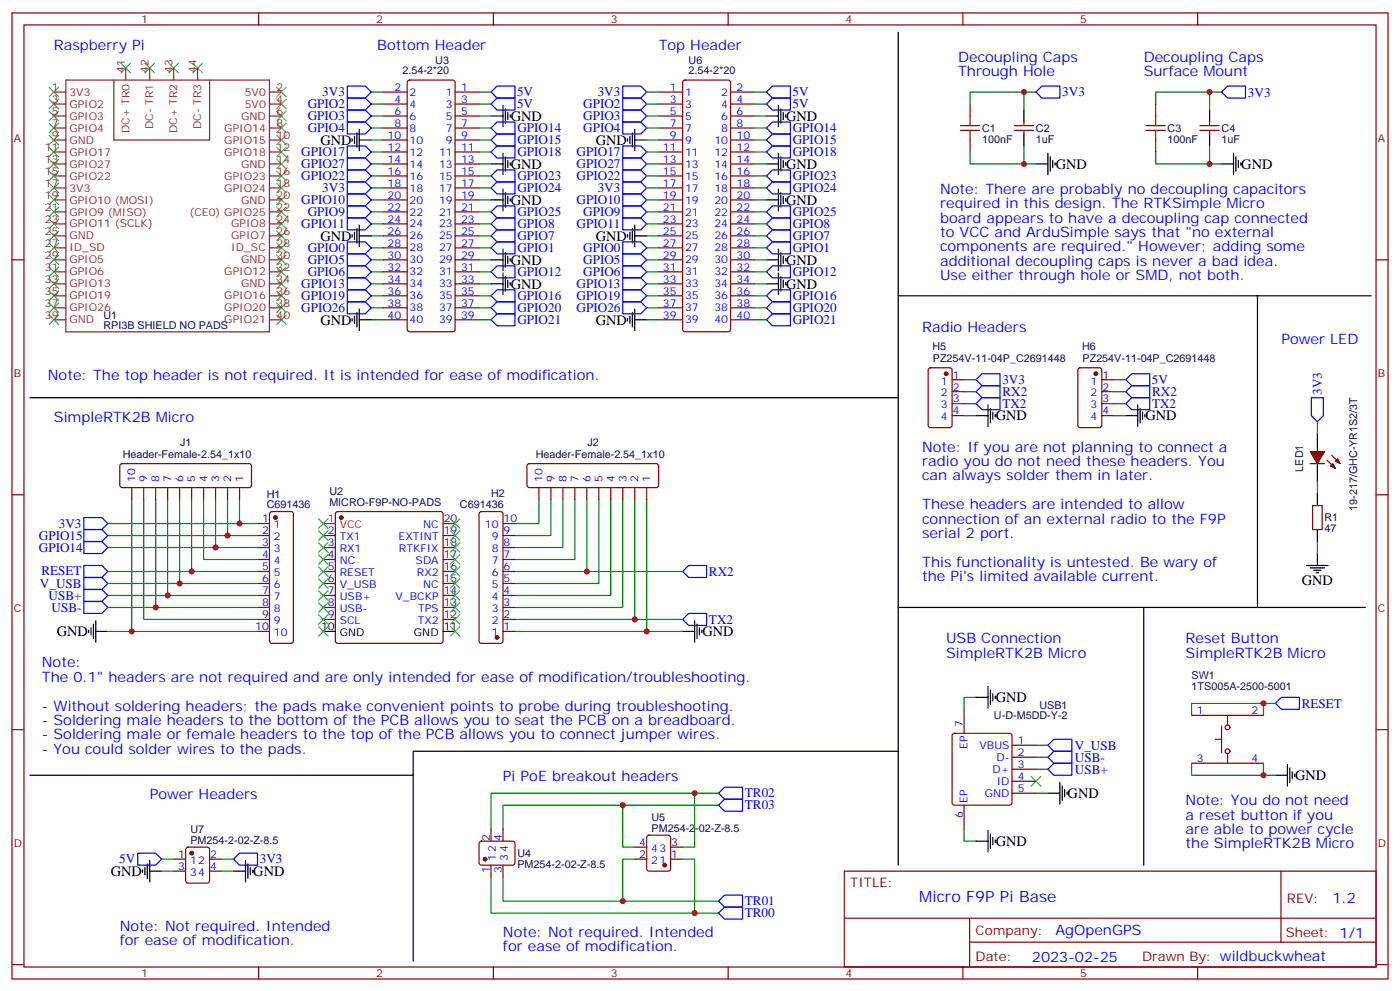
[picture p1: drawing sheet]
<svg xmlns="http://www.w3.org/2000/svg" width="412mm" height="292mm" viewBox="0 0 412 292" stroke-linecap="round" stroke-linejoin="round" font-family="sans-serif">
<g fill="none" stroke="#870000" stroke-width=".35">
<path d="M3.5 3.8h405.4v284.3h-405.4zM7.1 7.3h398.2v277.3h-398.2zM76.2 3.8v3.5M145.3 3.8v3.5M214.5 3.8v3.5M283.6 3.8v3.5M352.8 3.8v3.5M112.9 37.7h7M112.9 34.1h7M112.9 30.6h7M112.9 27.1h7M120.2 23.8l.4-.2h12.7l.5 .2 .3 .5v72.6l-.3 .5-.5 .2h-12.7l-.4-.2-.3-.5v-72.6z"/>
<path d="M134.1 37.7h7M134.1 34.1h7M134.1 30.6h7M134.1 27.1h7M194 37.7h7.1M194 34.1h7.1M194 30.6h7.1M194 27.1h7.1M201.3 23.8l.5-.2h12.7l.5 .2 .2 .5v72.6l-.2 .5-.5 .2h-12.7l-.5-.2-.2-.5v-72.6zM215.2 37.7h7M215.2 34.1h7M215.2 30.6h7"/>
<path d="M215.2 27.1h7M285.8 30.6v3.5M298.8 38.4h5.6M298.8 37h5.6M301.6 35.9v1.1M301.6 38.4v1M340.4 30.6v3.5M353.5 38.4h5.6M353.5 37h5.6M356.3 35.9v1.1M356.3 38.4v1M112.9 58.8h7"/>
<path d="M112.9 55.3h7M112.9 51.8h7M112.9 48.3h7M112.9 44.7h7M112.9 41.2h7M134.1 58.8h7M134.1 55.3h7M134.1 51.8h7M134.1 48.3h7M134.1 44.7h7M134.1 41.2h7M194 58.8h7.1"/>
<path d="M194 55.3h7.1M194 51.8h7.1M194 48.3h7.1M194 44.7h7.1M194 41.2h7.1M215.2 58.8h7M215.2 55.3h7M215.2 51.8h7M215.2 48.3h7M215.2 44.7h7M215.2 41.2h7M285.8 41.2v3.5"/>
<path d="M340.4 41.2v3.5M3.5 76.5h3.6M112.9 76.5h7M112.9 73h7M112.9 69.4h7M112.9 65.9h7M112.9 62.4h7M134.1 76.5h7M134.1 73h7M134.1 69.4h7M134.1 65.9h7M134.1 62.4h7"/>
<path d="M194 76.5h7.1M194 73h7.1M194 69.4h7.1M194 65.9h7.1M194 62.4h7.1M215.2 76.5h7M215.2 73h7M215.2 69.4h7M215.2 65.9h7M215.2 62.4h7M405.3 76.5h3.6M112.9 94.1h7"/>
<path d="M112.9 90.6h7M112.9 87.1h7M112.9 83.5h7M112.9 80h7M134.1 94.1h7M134.1 90.6h7M134.1 87.1h7M134.1 83.5h7M134.1 80h7M194 94.1h7.1M194 90.6h7.1M194 87.1h7.1"/>
<path d="M194 83.5h7.1M194 80h7.1M215.2 94.1h7M215.2 90.6h7M215.2 87.1h7M215.2 83.5h7M215.2 80h7M273.6 108.4l.5-.2h5.7l.6 .5 .1 16.5-.5 .6-5.9 .1-.6-.5-.1-16.5zM280.5 111.8h3.5M280.5 115.3h3.5M280.5 118.8h3.5M317.7 108.4l.5-.2h5.6l.7 .5 .1 16.5-.5 .6-5.9 .1-.6-.5-.1-16.5z"/>
<path d="M324.6 111.8h3.5M324.6 115.3h3.5M324.6 118.8h3.5M35.5 136.7l.5-.2h37.4l.5 .2 .2 .5v5.6l-.3 .5-.4 .2h-37.4l-.5-.2-.2-.5v-5.6zM155.5 136.7l.4-.2h37.4l.5 .2 .2 .5v5.6l-.2 .5-.5 .2h-37.4l-.5-.2-.2-.5v-5.6zM280.5 122.3h3.5M324.6 122.3h3.5M385.9 136.5h4.3M390.9 135.4l2.4 2.5M392.3 134l2.5 2.5M3.5 145.6h3.6M38.8 143.5v3.5"/>
<path d="M42.3 143.5v3.5M45.9 143.5v3.5M49.4 143.5v3.5M52.9 143.5v3.5M56.4 143.5v3.5M60 143.5v3.5M63.5 143.5v3.5M67 143.5v3.5M70.6 143.5v3.5M75.8 157.6h3.6M75.8 154.1h3.6M79.6 150.8l.5-.2h5.6l.5 .2 .2 .5v37.4l-.2 .5-.5 .2h-5.6l-.5-.3-.2-.4v-37.4z"/>
<path d="M95.2 157.6h3.6M99 150.8l.5-.2h30.3l.5 .2 .2 .5v37.4l-.2 .5-.5 .2h-30.3l-.5-.3-.2-.4v-37.4zM130.5 157.6h3.6M130.5 154.1h3.6M141.3 150.8l.5-.2h5.7l.5 .2 .2 .5v37.4l-.3 .5-.4 .2h-5.7l-.5-.3-.2-.4v-37.4zM148.2 157.6h3.5M148.2 154.1h3.5M158.7 143.5v3.5M162.3 143.5v3.5M165.8 143.5v3.5M169.3 143.5v3.5M172.9 143.5v3.5"/>
<path d="M176.4 143.5v3.5M179.9 143.5v3.5M183.4 143.5v3.5M187 143.5v3.5M190.5 143.5v3.5M386.6 148.8h2.9v7.1h-2.9zM405.3 145.6h3.6M75.8 161.1h3.6M75.8 164.7h3.6M75.8 168.2h3.6M75.8 171.7h3.6M75.8 175.3h3.6"/>
<path d="M75.8 178.8h3.6M95.2 161.1h3.6M95.2 164.7h3.6M95.2 168.2h3.6M95.2 171.7h3.6M95.2 175.3h3.6M95.2 178.8h3.6M130.5 161.1h3.6M130.5 164.7h3.6M130.5 168.2h3.6M130.5 171.7h3.6M130.5 175.3h3.6"/>
<path d="M130.5 178.8h3.6M148.2 161.1h3.5M148.2 164.7h3.5M148.2 168.2h3.5M148.2 171.7h3.5M148.2 175.3h3.5M148.2 178.8h3.5M75.8 182.3h3.6M75.8 185.8h3.6M95.2 182.3h3.6M130.5 182.3h3.6M148.2 182.3h3.5"/>
<path d="M148.2 185.8h3.5M3.5 214.8h3.6M280.7 216l.5-.2h16.2l.5 .2 .2 .5v19.8l-.2 .5-.5 .2h-16.2l-.5-.2-.2-.5v-19.8zM284 208.8v7M298.1 219.4h7.1M351 210.5h21.2M358.1 217.6h1.7M359.8 213.7v7.8M361.6 210.5v2.9M405.3 214.8h3.6M284 237v7.1M298.1 222.9h7.1"/>
<path d="M298.1 226.4h7.1M298.1 229.9h7.1M298.1 233.5h7.1M351 224.6h21.2M361.6 221.8v2.8M51.2 252.9h3.5M51.2 256.4h3.5M54.9 249.5l.5-.2h5.6l.7 .5v9.4l-.4 .7h-5.9l-.7-.4v-9.5zM61.7 252.9h3.6M61.7 256.4h3.6M141.3 247.8l.5-.2h9.5l.4 .7-.1 5.9-.6 .4h-9.5l-.4-.7v-5.6zM144.6 244.1v3.5"/>
<path d="M144.6 254.6v3.6M148.2 244.1v3.5M148.2 254.6v3.6M187 252.9h3.5M187 249.3h3.5M190.7 246l.5-.2h5.6l.7 .4 .1 9.5-.5 .6-5.9 .1-.6-.5-.1-9.4zM197.6 252.9h3.5M197.6 249.3h3.5M248.7 256.4h156.6v28.2h-156.6zM377.3 256.4v20.9M248.7 270.2h156.5M285.6 277.3h119.6"/>
<path d="M285.6 270.2v14.2M3.5 283.9h3.6M76.2 284.6v3.5M145.3 284.6v3.5M214.5 284.6v3.5M283.6 284.6v3.5M352.8 284.6v3.5M405.3 283.9h3.6"/>
<circle cx="361.6" cy="214.1" r=".71"/>
<circle cx="361.6" cy="221.1" r=".71"/>
</g>
<g fill="none" stroke="#3c3" stroke-width=".35">
<path d="M35.6 18.6l2.9 2.8M38.5 18.6l-2.9 2.8M42.7 18.6l2.8 2.8M45.5 18.6l-2.8 2.8M49.7 18.6l2.9 2.8M52.6 18.6l-2.9 2.8M56.8 18.6l2.8 2.8M59.6 18.6l-2.8 2.8M14.5 25.7l2.8 2.8M14.5 29.2l2.8 2.8M14.5 32.7l2.8 2.9M14.5 36.3l2.8 2.8"/>
<path d="M14.5 39.8l2.8 2.8M17.3 25.7l-2.8 2.8M17.3 29.2l-2.8 2.8M17.3 32.7l-2.8 2.9M17.3 36.3l-2.8 2.8M17.3 39.8l-2.8 2.8M81.5 39.8l2.8 2.8M81.5 36.3l2.8 2.8M81.5 32.7l2.8 2.9M81.5 29.2l2.8 2.8M81.5 25.7l2.8 2.8M84.3 25.7l-2.8 2.8"/>
<path d="M84.3 39.8l-2.8 2.8M84.3 36.3l-2.8 2.8M84.3 32.7l-2.8 2.9M84.3 29.2l-2.8 2.8M14.5 43.3l2.8 2.8M14.5 46.8l2.8 2.9M14.5 50.4l2.8 2.8M14.5 53.9l2.8 2.8M14.5 57.4l2.8 2.9M17.3 43.3l-2.8 2.8M17.3 46.8l-2.8 2.9M17.3 50.4l-2.8 2.8"/>
<path d="M17.3 53.9l-2.8 2.8M17.3 57.4l-2.8 2.9M81.5 57.4l2.8 2.9M81.5 53.9l2.8 2.8M81.5 50.4l2.8 2.8M81.5 46.8l2.8 2.9M81.5 43.3l2.8 2.8M84.3 57.4l-2.8 2.9M84.3 53.9l-2.8 2.8M84.3 50.4l-2.8 2.8M84.3 46.8l-2.8 2.9M84.3 43.3l-2.8 2.8"/>
<path d="M14.5 61l2.8 2.8M14.5 64.5l2.8 2.8M14.5 68l2.8 2.8M14.5 71.5l2.8 2.9M14.5 75.1l2.8 2.8M14.5 78.6l2.8 2.8M17.3 61l-2.8 2.8M17.3 64.5l-2.8 2.8M17.3 68l-2.8 2.8M17.3 71.5l-2.8 2.9M17.3 75.1l-2.8 2.8M17.3 78.6l-2.8 2.8"/>
<path d="M81.5 78.6l2.8 2.8M81.5 75.1l2.8 2.8M81.5 71.5l2.8 2.9M81.5 68l2.8 2.8M81.5 64.5l2.8 2.8M81.5 61l2.8 2.8M84.3 78.6l-2.8 2.8M84.3 75.1l-2.8 2.8M84.3 71.5l-2.8 2.9M84.3 68l-2.8 2.8M84.3 64.5l-2.8 2.8M84.3 61l-2.8 2.8"/>
<path d="M14.5 82.1l2.8 2.8M14.5 85.7l2.8 2.8M14.5 89.2l2.8 2.8M14.5 92.7l2.8 2.8M17.3 82.1l-2.8 2.8M17.3 85.7l-2.8 2.8M17.3 89.2l-2.8 2.8M17.3 92.7l-2.8 2.8M81.5 92.7l2.8 2.8M81.5 89.2l2.8 2.8M81.5 85.7l2.8 2.8M81.5 82.1l2.8 2.8"/>
<path d="M84.3 92.7l-2.8 2.8M84.3 89.2l-2.8 2.8M84.3 85.7l-2.8 2.8M84.3 82.1l-2.8 2.8M93.8 152.7l2.9 2.8M93.8 156.2l2.9 2.8M93.8 159.7l2.9 2.9M96.7 152.7l-2.9 2.8M96.7 156.2l-2.9 2.8M96.7 159.7l-2.9 2.9M132.6 159.7l2.9 2.9M132.6 156.2l2.9 2.8"/>
<path d="M132.6 152.7l2.9 2.8M135.5 159.7l-2.9 2.9M135.5 156.2l-2.9 2.8M135.5 152.7l-2.9 2.8M93.8 163.3l2.9 2.8M93.8 166.8l2.9 2.8M93.8 170.3l2.9 2.8M93.8 173.8l2.9 2.9M93.8 177.4l2.9 2.8M96.7 163.3l-2.9 2.8M96.7 166.8l-2.9 2.8M96.7 170.3l-2.9 2.8"/>
<path d="M96.7 173.8l-2.9 2.9M96.7 177.4l-2.9 2.8M132.6 177.4l2.9 2.8M132.6 173.8l2.9 2.9M132.6 170.3l2.9 2.8M132.6 166.8l2.9 2.8M132.6 163.3l2.9 2.8M135.5 177.4l-2.9 2.8M135.5 173.8l-2.9 2.9M135.5 170.3l-2.9 2.8M135.5 166.8l-2.9 2.8M135.5 163.3l-2.9 2.8"/>
<path d="M93.8 180.9l2.9 2.8M93.8 184.4l2.9 2.9M96.7 180.9l-2.9 2.8M96.7 184.4l-2.9 2.9M132.6 184.4l2.9 2.9M132.6 180.9l2.9 2.8M135.5 184.4l-2.9 2.9M135.5 180.9l-2.9 2.8M303.7 228.5l2.9 2.9M306.6 228.5l-2.9 2.9"/>
</g>
<g fill="#870000" stroke="#870000" stroke-width=".35">
<path d="M385.9 132.9h4.3l-2.1 3.6z"/>
<path d="M391.9 137.2l.7-.7 .7 1.4z"/>
<path d="M393.3 135.7l.8-.7 .7 1.5z"/>
<circle cx="100.5" cy="152.3" r=".53"/>
<circle cx="81.1" cy="152.3" r=".53"/>
<circle cx="146.4" cy="187.6" r=".53"/>
<circle cx="278.7" cy="110" r=".53"/>
<circle cx="322.8" cy="110" r=".53"/>
<circle cx="142.9" cy="252.9" r=".53"/>
<circle cx="195.8" cy="254.6" r=".53"/>
<circle cx="56.4" cy="251.1" r=".53"/>
</g>
<path d="M95.2 154.1h3.6" fill="none" stroke="#f00" stroke-width=".35"/>
<g fill="none" stroke="#000" stroke-width=".35">
<path d="M264.6 9.5v245.1M105.1 39.1v4.2M105.8 38v6.4M144.6 34.1h3.6M148.2 31v6.3M148.9 32v4.3M149.6 33.1v2.1M150.3 33.8v.7M186.3 39.1v4.2M187 38v6.4M225.8 34.1h3.5M229.3 31v6.3"/>
<path d="M230 32v4.3M230.7 33.1v2.1M231.4 33.8v.7M301.6 32.4v3.5M301.6 39.4v3.6M356.3 32.4v3.5M356.3 39.4v3.6M103.7 40.9v.7M104.4 40.1v2.2M105.8 41.2h3.6M144.6 48.3h3.6M144.6 58.8h3.6"/>
<path d="M148.2 45.1v6.3M148.2 55.7v6.3M148.9 46.1v4.3M148.9 56.7v4.3M149.6 47.2v2.1M149.6 57.8v2.1M150.3 47.9v.7M150.3 58.5v.7M184.9 40.9v.7M185.6 40.1v2.2M187 41.2h3.5M225.8 48.3h3.5"/>
<path d="M225.8 58.8h3.5M229.3 45.1v6.3M229.3 55.7v6.3M230 46.1v4.3M230 56.7v4.3M230.7 47.2v2.1M230.7 57.8v2.1M231.4 47.9v.7M231.4 58.5v.7M305.2 48.3h3.5M308.7 45.1v6.3M309.4 46.1v4.3"/>
<path d="M310.1 47.2v2.1M310.8 47.9v.7M359.8 48.3h3.6M363.4 45.1v6.3M364.1 46.1v4.3M364.8 47.2v2.1M365.5 47.9v.7M103.7 69.1v.7M104.4 68.4v2.1M105.1 67.3v4.2M105.8 69.4h3.6M105.8 66.3v6.3"/>
<path d="M144.6 76.5h3.6M148.2 73.3v6.4M148.9 74.4v4.2M149.6 75.4v2.1M150.3 76.1v.7M184.9 69.1v.7M185.6 68.4v2.1M186.3 67.3v4.2M187 66.3v6.3M187 69.4h3.5M225.8 76.5h3.5M229.3 73.3v6.4"/>
<path d="M230 74.4v4.2M230.7 75.4v2.1M231.4 76.1v.7M103.7 93.8v.7M104.4 93.1v2.1M105.1 92v4.2M105.8 94.1h3.6M105.8 90.9v6.4M144.6 83.5h3.6M148.2 80.4v6.3M148.9 81.4v4.3M149.6 82.5v2.1"/>
<path d="M150.3 83.2v.7M184.9 93.8v.7M185.6 93.1v2.1M186.3 92v4.2M187 94.1h3.5M187 90.9v6.4M225.8 83.5h3.5M229.3 80.4v6.3M230 81.4v4.3M230.7 82.5v2.1M231.4 83.2v.7M264.6 87.1h139.3"/>
<path d="M370.4 87.1v91.7M8.8 117.1h255.8M291 119.2v6.3M335.1 119.2v6.3M287.5 122.3h3.5M291.7 120.2v4.3M292.5 121.3v2.1M293.2 122v.7M331.6 122.3h3.5M335.8 120.2v4.3M336.5 121.3v2.1M337.3 122v.7"/>
<path d="M388.1 127.6v5.3M388.1 136.5v5.2M388.1 145.3v3.5M388.1 155.9v3.5M264.6 178.8h137.6M336.9 178.8v75.8M384.9 166.4h6.3M385.9 167.1h4.3M387 167.9h2.1M387.7 168.6h.7M388.1 162.9v3.5M26.1 185.5v.7"/>
<path d="M26.8 184.8v2.1M27.5 183.7v4.3M28.2 185.8h3.5M28.2 182.7v6.3M95.2 185.8h3.6M130.5 185.8h3.6M201.1 185.8h3.5M204.6 182.7v6.3M205.3 183.7v4.3M206 184.8v2.1M206.7 185.5v.7M287.5 205.2h3.5"/>
<path d="M291 202.1v6.3M291.7 203.1v4.3M292.5 204.2v2.1M293.2 204.9v.7M121.7 228.2v54.7M264.6 221.1h-142.9v7.1h-112.9M308.7 233.5h3.5M312.2 230.3v6.3M312.9 231.4v4.2M313.6 232.4v2.1M314.3 233.1v.7M375.7 228.2h3.5"/>
<path d="M379.2 225v6.4M379.9 226.1v4.2M380.6 227.1v2.1M381.4 227.8v.7M42 256v.8M42.7 255.3v2.2M43.4 254.3v4.2M44.1 256.4h3.5M44.1 253.2v6.4M68.8 256.4h3.5M72.3 253.2v6.4M73 254.3v4.2"/>
<path d="M73.7 255.3v2.2M74.4 256v.8M287.5 247.6h3.5M291 244.4v6.4M291.7 245.5v4.2M292.5 246.5v2.1M293.2 247.2v.7"/>
</g>
<path d="M282.9 38.4h5.7M282.9 37h5.7M285.8 34.1v2.9M285.8 38.4v2.8M337.6 38.4h5.7M337.6 37h5.7M340.4 34.1v2.9M340.4 38.4v2.8" fill="none" stroke="#a10000" stroke-width=".35"/>
<g fill="none" stroke="#00f" stroke-width=".35">
<path d="M102.3 35.9h5.3l1.8 1.8-1.8 1.7h-5.3zM102.3 32.4h5.3l1.8 1.7-1.8 1.8h-5.3zM102.3 28.9h5.3l1.8 1.7-1.8 1.8h-5.3zM102.3 25.3h5.3l1.8 1.8-1.8 1.8h-5.3zM144.6 27.1l1.8-1.8h5.3v3.6h-5.3zM144.6 30.6l1.8-1.7h5.3v3.5h-5.3zM144.6 37.7l1.8-1.8h5.3v3.5h-5.3zM183.4 25.3h5.3l1.8 1.8-1.8 1.8h-5.3zM183.4 28.9h5.3l1.8 1.7-1.8 1.8h-5.3zM183.4 32.4h5.3l1.8 1.7-1.8 1.8h-5.3zM183.4 35.9h5.3l1.8 1.8-1.8 1.7h-5.3zM225.8 37.7l1.7-1.8h5.3v3.5h-5.3z"/>
<path d="M225.8 30.6l1.7-1.7h5.3v3.5h-5.3zM225.8 27.1l1.7-1.8h5.3v3.6h-5.3zM305.2 27.1l1.7-1.8h5.3v3.6h-5.3zM359.8 27.1l1.8-1.8h5.3v3.6h-5.3zM102.3 57.1h5.3l1.8 1.7-1.8 1.8h-5.3zM102.3 50h5.3l1.8 1.8-1.8 1.8h-5.3zM102.3 46.5h5.3l1.8 1.8-1.8 1.7h-5.3zM102.3 43h5.3l1.8 1.7-1.8 1.8h-5.3zM102.3 53.6h5.3l1.8 1.7-1.8 1.8h-5.3zM144.6 55.3l1.8-1.7h5.3v3.5h-5.3zM144.6 51.8l1.8-1.8h5.3v3.6h-5.3zM144.6 44.7l1.8-1.7h5.3v3.5h-5.3z"/>
<path d="M144.6 41.2l1.8-1.8h5.3v3.6h-5.3zM183.4 53.6h5.3l1.8 1.7-1.8 1.8h-5.3zM183.4 43h5.3l1.8 1.7-1.8 1.8h-5.3zM183.4 46.5h5.3l1.8 1.8-1.8 1.7h-5.3zM183.4 50h5.3l1.8 1.8-1.8 1.8h-5.3zM183.4 57.1h5.3l1.8 1.7-1.8 1.8h-5.3zM225.8 41.2l1.7-1.8h5.3v3.6h-5.3zM225.8 44.7l1.7-1.7h5.3v3.5h-5.3zM225.8 51.8l1.7-1.8h5.3v3.6h-5.3zM225.8 55.3l1.7-1.7h5.3v3.5h-5.3zM102.3 78.2h5.3l1.8 1.8-1.8 1.8h-5.3zM102.3 74.7h5.3l1.8 1.8-1.8 1.7h-5.3z"/>
<path d="M102.3 71.2h5.3l1.8 1.8-1.8 1.7h-5.3zM102.3 64.1h5.3l1.8 1.8-1.8 1.8h-5.3zM102.3 60.6h5.3l1.8 1.8-1.8 1.7h-5.3zM144.6 73l1.8-1.8h5.3v3.5h-5.3zM144.6 69.4l1.8-1.7h5.3v3.5h-5.3zM144.6 65.9l1.8-1.8h5.3v3.6h-5.3zM144.6 62.4l1.8-1.8h5.3v3.5h-5.3zM183.4 60.6h5.3l1.8 1.8-1.8 1.7h-5.3zM183.4 64.1h5.3l1.8 1.8-1.8 1.8h-5.3zM183.4 71.2h5.3l1.8 1.8-1.8 1.7h-5.3zM183.4 74.7h5.3l1.8 1.8-1.8 1.7h-5.3zM183.4 78.2h5.3l1.8 1.8-1.8 1.8h-5.3z"/>
<path d="M225.8 62.4l1.7-1.8h5.3v3.5h-5.3zM225.8 65.9l1.7-1.8h5.3v3.6h-5.3zM225.8 69.4l1.7-1.7h5.3v3.5h-5.3zM225.8 73l1.7-1.8h5.3v3.5h-5.3zM102.3 88.8h5.3l1.8 1.8-1.8 1.8h-5.3zM102.3 85.3h5.3l1.8 1.8-1.8 1.7h-5.3zM102.3 81.8h5.3l1.8 1.7-1.8 1.8h-5.3zM144.6 94.1l1.8-1.7h5.3v3.5h-5.3zM144.6 90.6l1.8-1.8h5.3v3.6h-5.3zM144.6 87.1l1.8-1.8h5.3v3.5h-5.3zM144.6 80l1.8-1.8h5.3v3.6h-5.3zM183.4 81.8h5.3l1.8 1.7-1.8 1.8h-5.3z"/>
<path d="M183.4 85.3h5.3l1.8 1.8-1.8 1.7h-5.3zM183.4 88.8h5.3l1.8 1.8-1.8 1.8h-5.3zM225.8 80l1.7-1.8h5.3v3.6h-5.3zM225.8 87.1l1.7-1.8h5.3v3.5h-5.3zM225.8 90.6l1.7-1.8h5.3v3.6h-5.3zM225.8 94.1l1.7-1.7h5.3v3.5h-5.3zM287.5 115.3l1.8-1.8h5.3v3.6h-5.3zM287.5 118.8l1.8-1.7h5.3v3.5h-5.3zM287.5 111.8l1.8-1.8h5.3v3.5h-5.3zM331.6 111.8l1.8-1.8h5.3v3.5h-5.3zM333.4 113.5h5.3v3.6h-5.3l-1.8-1.8zM333.4 117.1h5.3v3.5h-5.3l-1.8-1.8z"/>
<path d="M386.3 117.1h3.5v5.2l-1.7 1.8-1.8-1.8zM24.7 152.3h5.3l1.7 1.8-1.7 1.8h-5.3zM24.7 159.4h5.3l1.7 1.7-1.7 1.8h-5.3zM24.7 155.9h5.3l1.7 1.7-1.7 1.8h-5.3zM24.7 166.4h5.3l1.7 1.8-1.7 1.8h-5.3zM24.7 170h5.3l1.7 1.7-1.7 1.8h-5.3zM24.7 173.5h5.3l1.7 1.8-1.7 1.7h-5.3zM24.7 177h5.3l1.7 1.8-1.7 1.8h-5.3zM201.1 168.2l1.7-1.8h5.3v3.6h-5.3zM201.1 182.3l1.7-1.7h5.3v3.5h-5.3zM308.7 219.4l1.7-1.8h5.3v3.5h-5.3zM377.5 205.2h5.3v3.6h-5.3l-1.8-1.8z"/>
<path d="M211.7 233.5l1.7-1.8h5.3v3.5h-5.3zM213.4 235.2h5.3v3.6h-5.3l-1.7-1.8zM308.7 222.9l1.7-1.8h5.3v3.5h-5.3zM310.4 224.6h5.3v3.6h-5.3l-1.7-1.8zM40.6 251.1h5.3l1.7 1.8-1.7 1.7h-5.3zM70.6 251.1h5.2v3.5h-5.2l-1.8-1.7zM211.7 265.2l1.7-1.7h5.3v3.5h-5.3zM213.4 267h5.3v3.5h-5.3l-1.7-1.8z"/>
</g>
<g fill="none" stroke="#008700" stroke-width=".35">
<path d="M109.4 27.1h3.5M109.4 37.7h3.5M109.4 34.1h3.5M109.4 30.6h3.5M141.1 27.1h3.5M141.1 37.7h3.5M141.1 34.1h3.5M141.1 30.6h3.5M190.5 27.1h3.5M190.5 37.7h3.5M190.5 34.1h3.5M190.5 30.6h3.5"/>
<path d="M222.2 27.1h3.6M222.2 37.7h3.6M222.2 34.1h3.6M222.2 30.6h3.6M285.8 30.6v-3.5h15.8v5.3M301.6 27.1h3.6M340.4 30.6v-3.5h15.9v5.3M356.3 27.1h3.5M109.4 48.3h3.5M109.4 58.8h3.5M109.4 55.3h3.5M109.4 51.8h3.5"/>
<path d="M109.4 44.7h3.5M109.4 41.2h3.5M141.1 48.3h3.5M141.1 58.8h3.5M141.1 55.3h3.5M141.1 51.8h3.5M141.1 44.7h3.5M141.1 41.2h3.5M190.5 48.3h3.5M190.5 58.8h3.5M190.5 55.3h3.5M190.5 51.8h3.5"/>
<path d="M190.5 44.7h3.5M190.5 41.2h3.5M222.2 48.3h3.6M222.2 58.8h3.6M222.2 55.3h3.6M222.2 51.8h3.6M222.2 44.7h3.6M222.2 41.2h3.6M301.6 43v5.3h-15.8v-3.6M301.6 48.3h3.6M356.3 43v5.3h-15.9v-3.6M356.3 48.3h3.5"/>
<path d="M109.4 76.5h3.5M109.4 73h3.5M109.4 69.4h3.5M109.4 65.9h3.5M109.4 62.4h3.5M141.1 76.5h3.5M141.1 73h3.5M141.1 69.4h3.5M141.1 65.9h3.5M141.1 62.4h3.5M190.5 76.5h3.5M190.5 73h3.5"/>
<path d="M190.5 69.4h3.5M190.5 65.9h3.5M190.5 62.4h3.5M222.2 76.5h3.6M222.2 73h3.6M222.2 69.4h3.6M222.2 65.9h3.6M222.2 62.4h3.6M109.4 94.1h3.5M109.4 90.6h3.5M109.4 87.1h3.5M109.4 83.5h3.5"/>
<path d="M109.4 80h3.5M141.1 94.1h3.5M141.1 90.6h3.5M141.1 87.1h3.5M141.1 83.5h3.5M141.1 80h3.5M190.5 94.1h3.5M190.5 90.6h3.5M190.5 87.1h3.5M190.5 83.5h3.5M190.5 80h3.5M222.2 94.1h3.6"/>
<path d="M222.2 90.6h3.6M222.2 87.1h3.6M222.2 83.5h3.6M222.2 80h3.6M284 111.8h3.5M284 115.3h3.5M284 118.8h3.5M328.1 111.8h3.5M328.1 115.3h3.5M328.1 118.8h3.5M284 122.3h3.5M328.1 122.3h3.5"/>
<path d="M388.1 124.1v3.5M31.7 154.1h44.1M31.7 157.6h44.1M38.8 147v38.8M42.3 147v35.3h33.5M45.9 147v31.8M49.4 147v28.3M52.9 147v24.7M56.4 147v21.2M60 147v17.7h15.8M63.5 147v14.1M67 147v10.6"/>
<path d="M70.6 147v7.1M158.7 147v7.1h-7M162.3 147v10.6h-10.6M165.8 147v14.1h-14.1M169.3 147v17.7h-17.6M172.9 147v21.2h-21.2M176.4 147v24.7h-24.7M179.9 147v28.3h-28.2M183.4 147v31.8h-31.7M187 147v35.3M190.5 147v38.8M388.1 141.7v3.6"/>
<path d="M388.1 159.4v3.5M31.7 161.1h44.1M31.7 168.2h44.1M31.7 171.7h44.1M31.7 175.3h44.1M31.7 178.8h44.1M172.9 168.2h28.2M31.7 185.8h44.1M151.7 182.3h49.4M151.7 185.8h49.4M287.5 205.2h-3.5v3.6M305.2 219.4h3.5"/>
<path d="M351 210.5v-3.5h21.2v3.5M372.2 207h3.5M183.4 237v12.3h3.6M204.6 233.5v15.8h-3.5M211.7 233.5h-67.1v10.6M211.7 237h-63.5v7.1M305.2 226.4h3.5M305.2 222.9h3.5M305.2 233.5h3.5M351 224.6v3.6h24.7M372.2 224.6v3.6M47.6 252.9h3.6"/>
<path d="M47.6 256.4h3.6M65.3 252.9h3.5M65.3 256.4h3.5M144.6 258.2v10.5h67.1M148.2 258.2v7h63.5M187 252.9h-3.6v12.3M201.1 252.9h3.5v15.8M284 244.1v3.5h3.5"/>
</g>
<g fill="none" stroke="#8c2424" stroke-width=".35">
<path d="M15.9 27.1h3.5M15.9 30.6h3.5M15.9 34.1h3.5M15.9 37.7h3.5M19.4 23.6h60v74h-60zM33.5 23.6v17.6h28.2v-17.6M37 20v3.6M44.1 20v3.6M51.2 20v3.6M58.2 20v3.6M79.4 27.1h3.5M79.4 30.6h3.5"/>
<path d="M79.4 34.1h3.5M79.4 37.7h3.5M15.9 41.2h3.5M15.9 44.7h3.5M15.9 48.3h3.5M15.9 51.8h3.5M15.9 55.3h3.5M15.9 58.8h3.5M79.4 41.2h3.5M79.4 44.7h3.5M79.4 48.3h3.5M79.4 51.8h3.5"/>
<path d="M79.4 55.3h3.5M79.4 58.8h3.5M15.9 62.4h3.5M15.9 65.9h3.5M15.9 69.4h3.5M15.9 73h3.5M15.9 76.5h3.5M79.4 62.4h3.5M79.4 65.9h3.5M79.4 69.4h3.5M79.4 73h3.5M79.4 76.5h3.5"/>
<path d="M15.9 80h3.5M15.9 83.5h3.5M15.9 87.1h3.5M15.9 90.6h3.5M15.9 94.1h3.5M79.4 80h3.5M79.4 83.5h3.5M79.4 87.1h3.5M79.4 90.6h3.5M79.4 94.1h3.5"/>
</g>
<g fill="#c00">
<circle cx="70.6" cy="154.1" r=".88"/>
<circle cx="67" cy="157.6" r=".88"/>
<circle cx="63.5" cy="161.1" r=".88"/>
<circle cx="56.4" cy="168.2" r=".88"/>
<circle cx="52.9" cy="171.7" r=".88"/>
<circle cx="49.4" cy="175.3" r=".88"/>
<circle cx="45.9" cy="178.8" r=".88"/>
<circle cx="38.8" cy="185.8" r=".88"/>
<circle cx="172.9" cy="168.2" r=".88"/>
<circle cx="372.2" cy="228.2" r=".88"/>
<circle cx="301.6" cy="27.1" r=".88"/>
<circle cx="301.6" cy="48.3" r=".88"/>
<circle cx="356.3" cy="27.1" r=".88"/>
<circle cx="356.3" cy="48.3" r=".88"/>
<circle cx="372.2" cy="207" r=".88"/>
<circle cx="187" cy="182.3" r=".88"/>
<circle cx="190.5" cy="185.8" r=".88"/>
<circle cx="204.6" cy="268.7" r=".88"/>
<circle cx="183.4" cy="237" r=".88"/>
<circle cx="183.4" cy="265.2" r=".88"/>
<circle cx="204.6" cy="233.5" r=".88"/>
</g>
<text font-size="4.6" fill="#00f" x="270.8" y="265.4">Micro F9P Pi Base</text>
<g font-size="4.2" fill="#00f">
<text x="15.9" y="14.7">Raspberry Pi</text>
<text x="111.1" y="14.7">Bottom Header</text>
<text x="194" y="14.7">Top Header</text>
<text x="282.2" y="18.3">Decoupling Caps</text>
<text x="282.2" y="22.5">Through Hole</text>
<text x="336.9" y="18.3">Decoupling Caps</text>
<text x="336.9" y="22.5">Surface Mount</text>
<text x="276.9" y="57.1">Note: There are probably no decoupling capacitors</text>
<text x="276.9" y="61.3">required in this design. The RTKSimple Micro</text>
<text x="276.9" y="65.5">board appears to have a decoupling cap connected</text>
<text x="276.9" y="69.8">to VCC and ArduSimple says that &quot;no external</text>
<text x="276.9" y="74">components are required.&quot; However; adding some</text>
<text x="276.9" y="78.2">additional decoupling caps is never a bad idea.</text>
<text x="276.9" y="82.5">Use either through hole or SMD, not both.</text>
<text x="271.6" y="97.6">Radio Headers</text>
<text x="377.5" y="101.2">Power LED</text>
<text x="14.1" y="111.8">Note: The top header is not required. It is intended for ease of modification.</text>
<text x="15.9" y="124.1">SimpleRTK2B Micro</text>
<text x="271.6" y="132.9">Note: If you are not planning to connect a</text>
<text x="271.6" y="137.2">radio you do not need these headers. You</text>
<text x="271.6" y="141.4">can always solder them in later.</text>
<text x="271.6" y="149.9">These headers are intended to allow</text>
<text x="271.6" y="154.1">connection of an external radio to the F9P</text>
<text x="271.6" y="158.3">serial 2 port.</text>
<text x="271.6" y="166.8">This functionality is untested. Be wary of</text>
<text x="271.6" y="171">the Pi's limited available current.</text>
<text x="278.7" y="189.4">USB Connection</text>
<text x="349.2" y="189.4">Reset Button</text>
<text x="12.3" y="196.4">Note:</text>
<text x="278.7" y="193.6">SimpleRTK2B Micro</text>
<text x="349.2" y="193.6">SimpleRTK2B Micro</text>
<text x="12.3" y="200.7">The 0.1&quot; headers are not required and are only intended for ease of modification/troubleshooting.</text>
<text x="12.3" y="209.1">- Without soldering headers; the pads make convenient points to probe during troubleshooting.</text>
<text x="12.3" y="213.4">- Soldering male headers to the bottom of the PCB allows you to seat the PCB on a breadboard.</text>
<text x="12.3" y="217.6">- Soldering male or female headers to the top of the PCB allows you to connect jumper wires.</text>
<text x="12.3" y="221.8">- You could solder wires to the pads.</text>
<text x="148.2" y="229.9">Pi PoE breakout headers</text>
<text x="44.1" y="235.2">Power Headers</text>
<text x="349.2" y="237">Note: You do not need</text>
<text x="349.2" y="241.2">a reset button if you</text>
<text x="349.2" y="245.5">are able to power cycle</text>
<text x="349.2" y="249.7">the SimpleRTK2B Micro</text>
<text x="392.5" y="265.7">1.2</text>
<text x="35.3" y="274">Note: Not required. Intended</text>
<text x="148.2" y="275.8">Note: Not required. Intended</text>
<text x="310.9" y="275.2">AgOpenGPS</text>
<text x="35.3" y="278.3">for ease of modification.</text>
<text x="148.2" y="280">for ease of modification.</text>
<text x="304" y="283">2023-02-25</text>
</g>
<g font-size="4.2">
<text x="150.5" y="35.6">GND</text>
<text x="231.6" y="35.6">GND</text>
<text x="94.4" y="42.6">GND</text>
<text x="175.5" y="42.6">GND</text>
<text x="150.5" y="49.7">GND</text>
<text x="231.6" y="49.7">GND</text>
<text x="311" y="49.7">GND</text>
<text x="365.7" y="49.7">GND</text>
<text x="150.5" y="60.3">GND</text>
<text x="231.6" y="60.3">GND</text>
<text x="94.4" y="70.8">GND</text>
<text x="175.5" y="70.8">GND</text>
<text x="150.5" y="77.9">GND</text>
<text x="231.6" y="77.9">GND</text>
<text x="150.5" y="84.9">GND</text>
<text x="231.6" y="84.9">GND</text>
<text x="94.4" y="95.5">GND</text>
<text x="175.5" y="95.5">GND</text>
<text x="293.3" y="123.8">GND</text>
<text x="337.4" y="123.8">GND</text>
<text x="383.5" y="172.1">GND</text>
<text x="16.8" y="187.3">GND</text>
<text x="206.9" y="187.3">GND</text>
<text x="293.3" y="206.7">GND</text>
<text x="381.5" y="229.6">GND</text>
<text x="314.5" y="234.9">GND</text>
<text x="293.3" y="249">GND</text>
<text x="32.6" y="257.8">GND</text>
<text x="74.6" y="257.8">GND</text>
</g>
<g font-size="3.9" fill="#00f">
<text x="94.9" y="28.4">3V3</text>
<text x="152.3" y="28.3">5V</text>
<text x="176.1" y="28.4">3V3</text>
<text x="233.4" y="28.3">5V</text>
<text x="312.9" y="28.3">3V3</text>
<text x="367.6" y="28.5">3V3</text>
<text x="90.7" y="35.4">GPIO3</text>
<text x="90.7" y="31.9">GPIO2</text>
<text x="152.3" y="31.8">5V</text>
<text x="171.8" y="31.9">GPIO2</text>
<text x="171.8" y="35.4">GPIO3</text>
<text x="233.4" y="31.8">5V</text>
<text x="90.7" y="38.9">GPIO4</text>
<text x="152.4" y="38.9">GPIO14</text>
<text x="171.8" y="38.9">GPIO4</text>
<text x="233.5" y="38.9">GPIO14</text>
<text x="88.7" y="46">GPIO17</text>
<text x="152.4" y="46">GPIO18</text>
<text x="152.4" y="42.5">GPIO15</text>
<text x="169.9" y="46">GPIO17</text>
<text x="233.5" y="42.5">GPIO15</text>
<text x="233.5" y="46">GPIO18</text>
<text x="88.7" y="53">GPIO22</text>
<text x="88.7" y="49.5">GPIO27</text>
<text x="152.4" y="53">GPIO23</text>
<text x="169.9" y="49.5">GPIO27</text>
<text x="169.9" y="53">GPIO22</text>
<text x="233.5" y="53">GPIO23</text>
<text x="94.9" y="56.6">3V3</text>
<text x="152.4" y="56.6">GPIO24</text>
<text x="176.1" y="56.6">3V3</text>
<text x="233.5" y="56.6">GPIO24</text>
<text x="88.7" y="60.1">GPIO10</text>
<text x="90.7" y="63.6">GPIO9</text>
<text x="152.4" y="63.6">GPIO25</text>
<text x="169.9" y="60.1">GPIO10</text>
<text x="171.8" y="63.6">GPIO9</text>
<text x="233.5" y="63.6">GPIO25</text>
<text x="88.7" y="67.2">GPIO11</text>
<text x="152.4" y="70.7">GPIO7</text>
<text x="152.4" y="67.2">GPIO8</text>
<text x="169.9" y="67.2">GPIO11</text>
<text x="233.5" y="67.2">GPIO8</text>
<text x="233.5" y="70.7">GPIO7</text>
<text x="90.7" y="77.7">GPIO5</text>
<text x="90.7" y="74.2">GPIO0</text>
<text x="152.4" y="74.2">GPIO1</text>
<text x="171.8" y="74.2">GPIO0</text>
<text x="171.8" y="77.7">GPIO5</text>
<text x="233.5" y="74.2">GPIO1</text>
<text x="90.7" y="81.3">GPIO6</text>
<text x="152.4" y="81.3">GPIO12</text>
<text x="171.8" y="81.3">GPIO6</text>
<text x="233.5" y="81.3">GPIO12</text>
<text x="88.7" y="88.3">GPIO19</text>
<text x="88.7" y="84.8">GPIO13</text>
<text x="152.4" y="88.3">GPIO16</text>
<text x="169.9" y="84.8">GPIO13</text>
<text x="169.9" y="88.3">GPIO19</text>
<text x="233.5" y="88.3">GPIO16</text>
<text x="88.7" y="91.8">GPIO26</text>
<text x="152.4" y="95.5">GPIO21</text>
<text x="152.4" y="92">GPIO20</text>
<text x="169.9" y="91.8">GPIO26</text>
<text x="233.5" y="92">GPIO20</text>
<text x="233.5" y="95.5">GPIO21</text>
<text x="295.3" y="113">3V3</text>
<text x="339.3" y="113">5V</text>
<text x="295.3" y="116.6">RX2</text>
<text x="339.4" y="116.5">RX2</text>
<text x="389.4" y="116.2" transform="rotate(-90 389.4 116.2)">3V3</text>
<text x="295.3" y="120.1">TX2</text>
<text x="339.4" y="120.1">TX2</text>
<text x="17.3" y="155.4">3V3</text>
<text x="11.4" y="159">GPIO15</text>
<text x="11.4" y="162.5">GPIO14</text>
<text x="11.8" y="173">V_USB</text>
<text x="12.2" y="169.4">RESET</text>
<text x="208.8" y="169.6">RX2</text>
<text x="14.3" y="176.5">USB+</text>
<text x="15.2" y="180.1">USB-</text>
<text x="208.8" y="183.7">TX2</text>
<text x="383.5" y="208.3">RESET</text>
<text x="316.6" y="220.6">V_USB</text>
<text x="316.6" y="227.7">USB+</text>
<text x="316.6" y="224.1">USB-</text>
<text x="219.4" y="238.2">TR03</text>
<text x="219.4" y="234.7">TR02</text>
<text x="35.1" y="254.1">5V</text>
<text x="76.6" y="254.1">3V3</text>
<text x="219.4" y="269.9">TR00</text>
<text x="219.4" y="266.4">TR01</text>
</g>
<g font-size="3.9" fill="#800">
<text x="250.5" y="261">TITLE:</text>
<text x="379.1" y="265.7">REV:</text>
<text x="287.4" y="275.2">Company:</text>
<text x="378.7" y="275.8">Sheet: 1/1</text>
<text x="287.4" y="282.9">Date:</text>
<text x="336.4" y="282.9">Drawn By: wildbuckwheat</text>
</g>
<g font-size="3.2" fill="#800">
<text x="41.6" y="6.8">1</text>
<text x="110.8" y="6.8">2</text>
<text x="179.9" y="6.8">3</text>
<text x="249.1" y="6.8">4</text>
<text x="318.2" y="6.8">5</text>
<text x="4.1" y="41.9">A</text>
<text x="405.9" y="41.9">A</text>
<text x="4.1" y="111.1">B</text>
<text x="405.9" y="111.1">B</text>
<text x="4.1" y="180.2">C</text>
<text x="405.9" y="180.2">C</text>
<text x="4.1" y="249.3">D</text>
<text x="405.9" y="249.3">D</text>
<text x="41.6" y="287.6">1</text>
<text x="110.8" y="287.6">2</text>
<text x="179.9" y="287.6">3</text>
<text x="249.1" y="287.6">4</text>
<text x="318.2" y="287.6">5</text>
</g>
<g font-size="3.2" fill="#8d2323">
<text x="36.7" y="21.4" transform="rotate(-90 36.7 21.4)">41</text>
<text x="43.7" y="21.4" transform="rotate(-90 43.7 21.4)">42</text>
<text x="50.8" y="21.4" transform="rotate(-90 50.8 21.4)">43</text>
<text x="57.9" y="21.4" transform="rotate(-90 57.9 21.4)">44</text>
<text x="15.3" y="26.7">1</text>
<text x="20.5" y="28.2">3V3</text>
<text x="72.1" y="28.2">5V0</text>
<text x="81.5" y="26.7">2</text>
<text x="15.3" y="30.3">3</text>
<text x="15.3" y="33.8">5</text>
<text x="20.5" y="31.7">GPIO2</text>
<text x="20.5" y="35.2">GPIO3</text>
<text x="71" y="35.2">GND</text>
<text x="72.1" y="31.7">5V0</text>
<text x="81.5" y="30.3">4</text>
<text x="81.5" y="33.8">6</text>
<text x="15.3" y="37.3">7</text>
<text x="15.3" y="40.9">9</text>
<text x="20.5" y="38.7">GPIO4</text>
<text x="38.1" y="39.2" transform="rotate(-90 38.1 39.2)">DC+ TR0</text>
<text x="45.2" y="38" transform="rotate(-90 45.2 38)">DC- TR1</text>
<text x="52.2" y="39.2" transform="rotate(-90 52.2 39.2)">DC+ TR2</text>
<text x="59.3" y="38" transform="rotate(-90 59.3 38)">DC- TR3</text>
<text x="66.1" y="38.7">GPIO14</text>
<text x="81.5" y="37.3">8</text>
<text x="81.5" y="40.9">10</text>
<text x="13.3" y="44.4">11</text>
<text x="13.3" y="47.9">13</text>
<text x="20.5" y="42.3">GND</text>
<text x="20.5" y="45.8">GPIO17</text>
<text x="66.1" y="42.3">GPIO15</text>
<text x="66.1" y="45.8">GPIO18</text>
<text x="81.5" y="44.4">12</text>
<text x="81.5" y="47.9">14</text>
<text x="13.3" y="51.4">15</text>
<text x="20.5" y="49.3">GPIO27</text>
<text x="20.5" y="52.8">GPIO22</text>
<text x="66.1" y="52.8">GPIO23</text>
<text x="71" y="49.3">GND</text>
<text x="81.5" y="51.4">16</text>
<text x="13.3" y="55">17</text>
<text x="13.3" y="58.5">19</text>
<text x="20.5" y="56.4">3V3</text>
<text x="20.5" y="59.9">GPIO10 (MOSI)</text>
<text x="66.1" y="56.4">GPIO24</text>
<text x="71" y="59.9">GND</text>
<text x="81.5" y="55">18</text>
<text x="81.5" y="58.5">20</text>
<text x="13.3" y="62">21</text>
<text x="13.3" y="65.5">23</text>
<text x="20.5" y="63.4">GPIO9 (MISO)</text>
<text x="55.8" y="63.4">(CE0) GPIO25</text>
<text x="81.5" y="62">22</text>
<text x="81.5" y="65.5">24</text>
<text x="13.3" y="69.1">25</text>
<text x="20.5" y="67">GPIO11 (SCLK)</text>
<text x="20.5" y="70.5">GND</text>
<text x="68.1" y="67">GPIO8</text>
<text x="68.1" y="70.5">GPIO7</text>
<text x="81.5" y="69.1">26</text>
<text x="13.3" y="72.6">27</text>
<text x="13.3" y="76.1">29</text>
<text x="20.5" y="74">ID_SD</text>
<text x="20.5" y="77.5">GPIO5</text>
<text x="68.1" y="74">ID_SC</text>
<text x="71" y="77.5">GND</text>
<text x="81.5" y="72.6">28</text>
<text x="81.5" y="76.1">30</text>
<text x="13.3" y="79.7">31</text>
<text x="13.3" y="83.2">33</text>
<text x="20.5" y="81.1">GPIO6</text>
<text x="66.1" y="81.1">GPIO12</text>
<text x="81.5" y="79.7">32</text>
<text x="81.5" y="83.2">34</text>
<text x="13.3" y="86.7">35</text>
<text x="20.5" y="84.6">GPIO13</text>
<text x="20.5" y="88.1">GPIO19</text>
<text x="66.1" y="88.1">GPIO16</text>
<text x="71" y="84.6">GND</text>
<text x="81.5" y="86.7">36</text>
<text x="13.3" y="90.2">37</text>
<text x="13.3" y="93.8">39</text>
<text x="20.5" y="91.7">GPIO26</text>
<text x="20.5" y="95.2">GND</text>
<text x="66.1" y="91.7">GPIO20</text>
<text x="66.1" y="95.2">GPIO21</text>
<text x="81.5" y="90.2">38</text>
<text x="81.5" y="93.8">40</text>
</g>
<g font-size="3.2" fill="#000080">
<text x="118.5" y="21.8">2.54-2*20</text>
<text x="128.2" y="18.9">U3</text>
<text x="202.8" y="21.8">2.54-2*20</text>
<text x="202.8" y="18.9">U6</text>
<text x="289.3" y="42">100nF</text>
<text x="289.3" y="38.8">C1</text>
<text x="305.2" y="42">1uF</text>
<text x="305.2" y="38.8">C2</text>
<text x="344" y="42">100nF</text>
<text x="344" y="38.8">C3</text>
<text x="359.8" y="42">1uF</text>
<text x="359.8" y="38.8">C4</text>
<text x="30.5" y="94">U1</text>
<text x="30.5" y="96.9">RPI3B SHIELD NO PADS</text>
<text x="274.6" y="102.9">H5</text>
<text x="274.8" y="106.5">PZ254V-11-04P_C2691448</text>
<text x="318.7" y="102.9">H6</text>
<text x="318.9" y="106.5">PZ254V-11-04P_C2691448</text>
<text x="53.1" y="131.2">J1</text>
<text x="173" y="131.2">J2</text>
<text x="36.1" y="134.7">Header-Female-2.54_1x10</text>
<text x="157.9" y="134.7">Header-Female-2.54_1x10</text>
<text x="383.9" y="138.8" transform="rotate(-90 383.9 138.8)">LED1</text>
<text x="78.6" y="149.4">C691436</text>
<text x="78.6" y="146.4">H1</text>
<text x="97" y="148.8">MICRO-F9P-NO-PADS</text>
<text x="97" y="145.6">U2</text>
<text x="135.5" y="149.5">C691436</text>
<text x="144.7" y="146.3">H2</text>
<text x="390.2" y="153.5">R1</text>
<text x="399.8" y="150.4" transform="rotate(-90 399.8 150.4)">19-217/GHC-YR1S2/3T</text>
<text x="390.2" y="156.7">47</text>
<text x="351" y="203.1">1TS005A-2500-5001</text>
<text x="351" y="200">SW1</text>
<text x="306.2" y="208.7">USB1</text>
<text x="292.8" y="211.7">U-D-M5DD-Y-2</text>
<text x="56.1" y="245.1">U7</text>
<text x="191.9" y="244.8">PM254-2-02-Z-8.5</text>
<text x="191.9" y="241.5">U5</text>
<text x="56.1" y="248.3">PM254-2-02-Z-8.5</text>
<text x="152.4" y="255.4">PM254-2-02-Z-8.5</text>
<text x="152.4" y="252.3">U4</text>
</g>
<g font-size="3.2" fill="#00f">
<text x="116.2" y="26.7">2</text>
<text x="120.6" y="28.2">2</text>
<text x="131.3" y="28.2">1</text>
<text x="135.8" y="26.7">1</text>
<text x="197.3" y="26.7">1</text>
<text x="201.8" y="28.2">1</text>
<text x="212.5" y="28.2">2</text>
<text x="217" y="26.7">2</text>
<text x="116.2" y="33.8">6</text>
<text x="116.2" y="30.3">4</text>
<text x="120.6" y="35.2">6</text>
<text x="120.6" y="31.7">4</text>
<text x="131.3" y="35.2">5</text>
<text x="131.3" y="31.7">3</text>
<text x="135.8" y="33.8">5</text>
<text x="135.8" y="30.3">3</text>
<text x="197.3" y="33.8">5</text>
<text x="197.3" y="30.3">3</text>
<text x="201.8" y="35.2">5</text>
<text x="201.8" y="31.7">3</text>
<text x="212.5" y="35.2">6</text>
<text x="212.5" y="31.7">4</text>
<text x="217" y="33.8">6</text>
<text x="217" y="30.3">4</text>
<text x="114.1" y="40.9">10</text>
<text x="116.2" y="37.3">8</text>
<text x="120.6" y="38.7">8</text>
<text x="131.3" y="38.7">7</text>
<text x="135.8" y="40.9">9</text>
<text x="135.8" y="37.3">7</text>
<text x="197.3" y="40.9">9</text>
<text x="197.3" y="37.3">7</text>
<text x="201.8" y="38.7">7</text>
<text x="212.5" y="38.7">8</text>
<text x="217" y="40.9">10</text>
<text x="217" y="37.3">8</text>
<text x="114.1" y="47.9">14</text>
<text x="114.1" y="44.4">12</text>
<text x="120.6" y="45.8">12</text>
<text x="120.6" y="42.3">10</text>
<text x="129.3" y="45.8">11</text>
<text x="131.3" y="42.3">9</text>
<text x="135.8" y="47.9">13</text>
<text x="135.8" y="44.4">11</text>
<text x="195.3" y="47.9">13</text>
<text x="195.3" y="44.4">11</text>
<text x="201.8" y="45.8">11</text>
<text x="201.8" y="42.3">9</text>
<text x="210.5" y="45.8">12</text>
<text x="210.5" y="42.3">10</text>
<text x="217" y="47.9">14</text>
<text x="217" y="44.4">12</text>
<text x="114.1" y="51.4">16</text>
<text x="120.6" y="52.8">16</text>
<text x="120.6" y="49.3">14</text>
<text x="129.3" y="52.8">15</text>
<text x="129.3" y="49.3">13</text>
<text x="135.8" y="51.4">15</text>
<text x="195.3" y="51.4">15</text>
<text x="201.8" y="52.8">15</text>
<text x="201.8" y="49.3">13</text>
<text x="210.5" y="52.8">16</text>
<text x="210.5" y="49.3">14</text>
<text x="217" y="51.4">16</text>
<text x="114.1" y="58.5">20</text>
<text x="114.1" y="55">18</text>
<text x="120.6" y="59.9">20</text>
<text x="120.6" y="56.4">18</text>
<text x="129.3" y="59.9">19</text>
<text x="129.3" y="56.4">17</text>
<text x="135.8" y="58.5">19</text>
<text x="135.8" y="55">17</text>
<text x="195.3" y="58.5">19</text>
<text x="195.3" y="55">17</text>
<text x="201.8" y="59.9">19</text>
<text x="201.8" y="56.4">17</text>
<text x="210.5" y="59.9">20</text>
<text x="210.5" y="56.4">18</text>
<text x="217" y="58.5">20</text>
<text x="217" y="55">18</text>
<text x="114.1" y="65.5">24</text>
<text x="114.1" y="62">22</text>
<text x="120.6" y="63.4">22</text>
<text x="129.3" y="63.4">21</text>
<text x="135.8" y="65.5">23</text>
<text x="135.8" y="62">21</text>
<text x="195.3" y="65.5">23</text>
<text x="195.3" y="62">21</text>
<text x="201.8" y="63.4">21</text>
<text x="210.5" y="63.4">22</text>
<text x="217" y="65.5">24</text>
<text x="217" y="62">22</text>
<text x="114.1" y="69.1">26</text>
<text x="120.6" y="70.5">26</text>
<text x="120.6" y="67">24</text>
<text x="129.3" y="70.5">25</text>
<text x="129.3" y="67">23</text>
<text x="135.8" y="69.1">25</text>
<text x="195.3" y="69.1">25</text>
<text x="201.8" y="70.5">25</text>
<text x="201.8" y="67">23</text>
<text x="210.5" y="70.5">26</text>
<text x="210.5" y="67">24</text>
<text x="217" y="69.1">26</text>
<text x="114.1" y="76.1">30</text>
<text x="114.1" y="72.6">28</text>
<text x="120.6" y="77.5">30</text>
<text x="120.6" y="74">28</text>
<text x="129.3" y="77.5">29</text>
<text x="129.3" y="74">27</text>
<text x="135.8" y="76.1">29</text>
<text x="135.8" y="72.6">27</text>
<text x="195.3" y="76.1">29</text>
<text x="195.3" y="72.6">27</text>
<text x="201.8" y="77.5">29</text>
<text x="201.8" y="74">27</text>
<text x="210.5" y="77.5">30</text>
<text x="210.5" y="74">28</text>
<text x="217" y="76.1">30</text>
<text x="217" y="72.6">28</text>
<text x="114.1" y="83.2">34</text>
<text x="114.1" y="79.7">32</text>
<text x="120.6" y="81.1">32</text>
<text x="129.3" y="81.1">31</text>
<text x="135.8" y="83.2">33</text>
<text x="135.8" y="79.7">31</text>
<text x="195.3" y="83.2">33</text>
<text x="195.3" y="79.7">31</text>
<text x="201.8" y="81.1">31</text>
<text x="210.5" y="81.1">32</text>
<text x="217" y="83.2">34</text>
<text x="217" y="79.7">32</text>
<text x="114.1" y="86.7">36</text>
<text x="120.6" y="88.1">36</text>
<text x="120.6" y="84.6">34</text>
<text x="129.3" y="88.1">35</text>
<text x="129.3" y="84.6">33</text>
<text x="135.8" y="86.7">35</text>
<text x="195.3" y="86.7">35</text>
<text x="201.8" y="88.1">35</text>
<text x="201.8" y="84.6">33</text>
<text x="210.5" y="88.1">36</text>
<text x="210.5" y="84.6">34</text>
<text x="217" y="86.7">36</text>
<text x="114.1" y="93.8">40</text>
<text x="114.1" y="90.2">38</text>
<text x="120.6" y="95.2">40</text>
<text x="120.6" y="91.7">38</text>
<text x="129.3" y="95.2">39</text>
<text x="129.3" y="91.7">37</text>
<text x="135.8" y="93.8">39</text>
<text x="135.8" y="90.2">37</text>
<text x="195.3" y="93.8">39</text>
<text x="195.3" y="90.2">37</text>
<text x="201.8" y="95.2">39</text>
<text x="201.8" y="91.7">37</text>
<text x="210.5" y="95.2">40</text>
<text x="210.5" y="91.7">38</text>
<text x="217" y="93.8">40</text>
<text x="217" y="90.2">38</text>
<text x="277.1" y="113.2">1</text>
<text x="280.6" y="111.4">1</text>
<text x="321.2" y="113.2">1</text>
<text x="324.7" y="111.4">1</text>
<text x="277.1" y="116.7">2</text>
<text x="280.6" y="114.9">2</text>
<text x="280.6" y="118.5">3</text>
<text x="321.2" y="116.7">2</text>
<text x="324.7" y="114.9">2</text>
<text x="324.7" y="118.5">3</text>
<text x="277.1" y="120.2">3</text>
<text x="277.1" y="123.8">4</text>
<text x="280.6" y="122">4</text>
<text x="321.2" y="120.2">3</text>
<text x="321.2" y="123.8">4</text>
<text x="324.7" y="122">4</text>
<text x="39.9" y="141.7" transform="rotate(-90 39.9 141.7)">10</text>
<text x="43.4" y="141.7" transform="rotate(-90 43.4 141.7)">9</text>
<text x="46.9" y="141.7" transform="rotate(-90 46.9 141.7)">8</text>
<text x="50.4" y="141.7" transform="rotate(-90 50.4 141.7)">7</text>
<text x="54" y="141.7" transform="rotate(-90 54 141.7)">6</text>
<text x="57.5" y="141.7" transform="rotate(-90 57.5 141.7)">5</text>
<text x="61" y="141.7" transform="rotate(-90 61 141.7)">4</text>
<text x="64.6" y="141.7" transform="rotate(-90 64.6 141.7)">3</text>
<text x="68.1" y="141.7" transform="rotate(-90 68.1 141.7)">2</text>
<text x="71.6" y="141.7" transform="rotate(-90 71.6 141.7)">1</text>
<text x="159.8" y="141.7" transform="rotate(-90 159.8 141.7)">10</text>
<text x="163.3" y="141.7" transform="rotate(-90 163.3 141.7)">9</text>
<text x="166.9" y="141.7" transform="rotate(-90 166.9 141.7)">8</text>
<text x="170.4" y="141.7" transform="rotate(-90 170.4 141.7)">7</text>
<text x="173.9" y="141.7" transform="rotate(-90 173.9 141.7)">6</text>
<text x="177.4" y="141.7" transform="rotate(-90 177.4 141.7)">5</text>
<text x="181" y="141.7" transform="rotate(-90 181 141.7)">4</text>
<text x="184.5" y="141.7" transform="rotate(-90 184.5 141.7)">3</text>
<text x="188" y="141.7" transform="rotate(-90 188 141.7)">2</text>
<text x="191.6" y="141.7" transform="rotate(-90 191.6 141.7)">1</text>
<text x="77.2" y="153.7">1</text>
<text x="80.7" y="155.5">1</text>
<text x="124.6" y="155.5">NC</text>
<text x="130.7" y="153.7">20</text>
<text x="142.8" y="155.5">10</text>
<text x="148.3" y="153.7">10</text>
<text x="77.2" y="157.3">2</text>
<text x="77.2" y="160.8">3</text>
<text x="80.7" y="159">2</text>
<text x="96.6" y="157.3">2</text>
<text x="96.6" y="160.8">3</text>
<text x="100.1" y="159">TX1</text>
<text x="117.4" y="159">EXTINT</text>
<text x="130.7" y="160.8">18</text>
<text x="130.7" y="157.3">19</text>
<text x="144.8" y="159">9</text>
<text x="148.3" y="160.8">8</text>
<text x="148.3" y="157.3">9</text>
<text x="77.2" y="164.3">4</text>
<text x="77.2" y="167.9">5</text>
<text x="80.7" y="162.6">3</text>
<text x="80.7" y="166.1">4</text>
<text x="96.6" y="164.3">4</text>
<text x="96.6" y="167.9">5</text>
<text x="100.1" y="162.6">RX1</text>
<text x="100.1" y="166.1">NC</text>
<text x="117.5" y="162.6">RTKFIX</text>
<text x="122.4" y="166.1">SDA</text>
<text x="130.7" y="167.9">16</text>
<text x="130.7" y="164.3">17</text>
<text x="144.8" y="166.1">7</text>
<text x="144.8" y="162.6">8</text>
<text x="148.3" y="167.9">6</text>
<text x="148.3" y="164.3">7</text>
<text x="77.2" y="171.4">6</text>
<text x="80.7" y="169.6">5</text>
<text x="80.7" y="173.1">6</text>
<text x="96.6" y="171.4">6</text>
<text x="100.1" y="169.6">RESET</text>
<text x="100.1" y="173.1">V_USB</text>
<text x="122.8" y="169.6">RX2</text>
<text x="124.6" y="173.1">NC</text>
<text x="130.7" y="171.4">15</text>
<text x="144.8" y="173.1">5</text>
<text x="144.8" y="169.6">6</text>
<text x="148.3" y="171.4">5</text>
<text x="77.2" y="174.9">7</text>
<text x="77.2" y="178.4">8</text>
<text x="80.7" y="176.7">7</text>
<text x="96.6" y="174.9">7</text>
<text x="96.6" y="178.4">8</text>
<text x="100.1" y="176.7">USB+</text>
<text x="116.5" y="176.7">V_BCKP</text>
<text x="130.7" y="178.4">13</text>
<text x="130.7" y="174.9">14</text>
<text x="144.8" y="176.7">4</text>
<text x="148.3" y="178.4">3</text>
<text x="148.3" y="174.9">4</text>
<text x="75.2" y="185.5">10</text>
<text x="77.2" y="182">9</text>
<text x="80.7" y="180.2">8</text>
<text x="80.7" y="183.7">9</text>
<text x="96.6" y="182">9</text>
<text x="100.1" y="180.2">USB-</text>
<text x="100.1" y="183.7">SCL</text>
<text x="123.1" y="183.7">TX2</text>
<text x="123.2" y="180.2">TPS</text>
<text x="130.7" y="182">12</text>
<text x="144.8" y="183.7">2</text>
<text x="144.8" y="180.2">3</text>
<text x="148.3" y="185.5">1</text>
<text x="148.3" y="182">2</text>
<text x="80.7" y="187.3">10</text>
<text x="144.8" y="187.3">1</text>
<text x="283.6" y="214.1" transform="rotate(-90 283.6 214.1)">7</text>
<text x="352.5" y="210.2">1</text>
<text x="368.7" y="210.2">2</text>
<text x="285" y="220.5" transform="rotate(-90 285 220.5)">EP</text>
<text x="288.6" y="220.4">VBUS</text>
<text x="299.9" y="219">1</text>
<text x="292.4" y="227.5">D+</text>
<text x="293.5" y="223.9">D-</text>
<text x="299.9" y="222.5">2</text>
<text x="299.9" y="226.1">3</text>
<text x="352.5" y="224.3">3</text>
<text x="368.7" y="224.3">4</text>
<text x="293.6" y="231">ID</text>
<text x="299.9" y="229.6">4</text>
<text x="299.9" y="233.1">5</text>
<text x="285" y="236.3" transform="rotate(-90 285 236.3)">EP</text>
<text x="290.1" y="234.5">GND</text>
<text x="283.6" y="240.8" transform="rotate(-90 283.6 240.8)">6</text>
<text x="144.3" y="247.4" transform="rotate(-90 144.3 247.4)">2</text>
<text x="147.8" y="247.4" transform="rotate(-90 147.8 247.4)">4</text>
<text x="188.3" y="249">4</text>
<text x="191.8" y="250.8">43</text>
<text x="197.7" y="249">3</text>
<text x="52.5" y="252.5">1</text>
<text x="52.5" y="256">3</text>
<text x="56" y="254.3">12</text>
<text x="56" y="257.8">34</text>
<text x="61.9" y="256">4</text>
<text x="61.9" y="252.5">2</text>
<text x="144.3" y="256.8" transform="rotate(-90 144.3 256.8)">1</text>
<text x="146" y="253.3" transform="rotate(-90 146 253.3)">12</text>
<text x="147.8" y="256.8" transform="rotate(-90 147.8 256.8)">3</text>
<text x="149.6" y="253.3" transform="rotate(-90 149.6 253.3)">34</text>
<text x="188.3" y="252.5">2</text>
<text x="191.8" y="254.3">21</text>
<text x="197.7" y="252.5">1</text>
</g>
<g font-size="3.2" fill="#f00">
<text x="96.6" y="153.7">1</text>
<text x="100.1" y="155.5">VCC</text>
</g>
<g font-size="3.2">
<text x="94.6" y="185.5">10</text>
<text x="130.7" y="185.5">11</text>
<text x="100.1" y="187.3">GND</text>
<text x="121.9" y="187.3">GND</text>
</g>
</svg>
